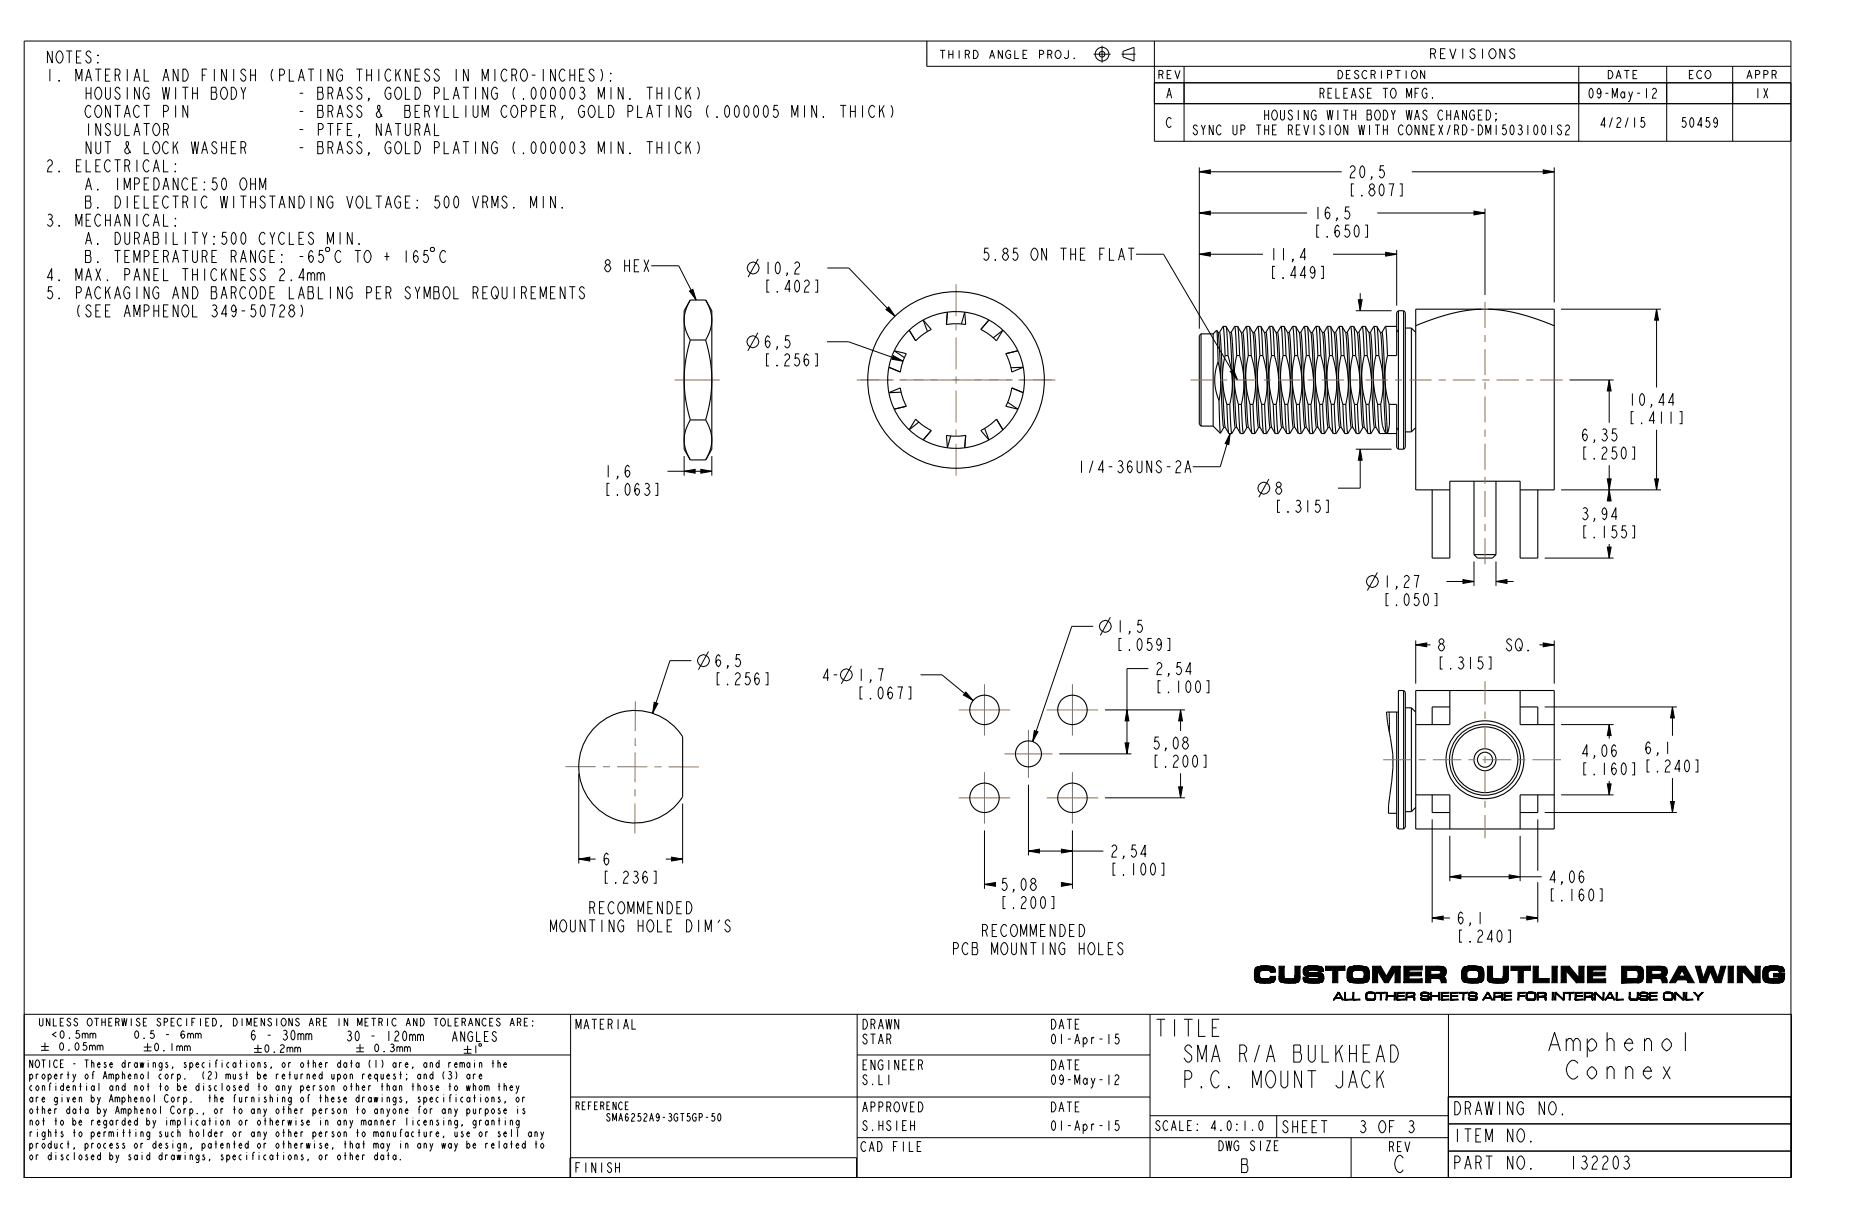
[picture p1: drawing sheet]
<svg xmlns="http://www.w3.org/2000/svg" width="432mm" height="279mm" viewBox="0 0 432 279" stroke-linecap="round" stroke-linejoin="round" font-family="sans-serif">
<g fill="none" stroke="#000" stroke-width=".23">
<path d="M141 18.5l.2 .3h-.2zM141 16.9h.2v.2zM214.1 15.3h199.7M252.7 12.5h3.9M254.6 10.6v3.9M259.1 12.5h3.2M259.5 11.9l2.5-1v3.2l-2.5-.9zM266.7 19.1h147.1M266.7 9.5v23.1h147.1M273.6 15.3v17.3M364.7 15.3v17.3M385.1 15.3v17.3"/>
<path d="M400.3 15.3v17.3M83.6 24.8l-.4-.5a.64 .64 0 0 0-.7 .7l.4 .5a.88 .88 0 0 1 .7 .7 .88 .88 0 0 1-.4 .9 .92 .92 0 0 1-.9-.7M100.4 28.5v2.8h1.1M159 21.1l.6 1.9M159 33.7l.6 1.8M159.6 20.2l-1.1 1.6M159.6 32.7l-1.1 1.7M161.1 20.2a2.48 2.48 0 0 1 0 2.8M161.1 32.7a2.48 2.48 0 0 1 0 2.8M205.8 24.3a2.48 2.48 0 0 1 0 2.8M266.7 24h147.1M277.1 39.7l2.5-.4v.8z"/>
<path d="M277.1 38.7v37.3M277.1 39.7h32.9M326.2 39.7h32.9M356.5 39.3l2.6 .4-2.6 .4zM359.1 38.7v31.2M19.8 57.9h.9l.2 .2-.2 .9 .3 .5v.7l-.3 .5h-.9zM19.8 59h.9M26.5 57.9h1.4M27.2 57.9v2.8M28.8 59.3h.7M30 57.9h-1.2v2.8h1.2M33.3 59.3h.7l.4-.5v-.5l-.4-.4h-.7v2.8"/>
<path d="M35.5 59.3h.7M36.7 57.9h-1.2v2.8h1.2M37.8 59.3h.7l.4-.5v-.5l-.4-.4h-.7v2.8M38.5 59.3l.4 1.4M40.2 59.7h.8M42.1 57.9h1.4M42.8 57.9v2.8M44.5 57.9v2.3l.4 .5h.3l.4-.5v-2.3M46.7 59.3h.7l.4-.5v-.5l-.4-.4h-.7v2.8M47.4 59.3l.4 1.4M49 59.3h.7M50.1 57.9h-1.1v2.8h1.1"/>
<path d="M53.4 59.3h.7l.4-.5v-.5l-.4-.4h-.7v2.8M54.1 59.3l.4 1.4M55.8 59.7h.8M59 57.9v2.8l-1.1-2.8v2.8M61.3 58.3l-.5-.4a1.55 1.55 0 0 0-1 1.3 1.55 1.55 0 0 0 .8 1.5h.2l.5-.5v-.9h-.6M62.4 59.3h.7M63.5 57.9h-1.1v2.8h1.1M65 58.8h.2v.2zM69.2 59.3h.9M72.3 58.3l-.4-.4a1.89 1.89 0 0 0 0 2.8 .92 .92 0 0 0 0-1.7l-.4 .3-.2 .4M74.7 57.9h-.9l-.1 1.1 .3-.2a.94 .94 0 0 1 .8 .9 .94 .94 0 0 1-.8 1l-.5-.5M75.2 57.4l.3-.2h.4l.3 .2v.5l-.3 .2h-.4l-.3-.2z"/>
<path d="M78.8 58.3l-.5-.4a1.55 1.55 0 0 0-1 1.3 1.55 1.55 0 0 0 .8 1.5h.2l.5-.5M82 57.9h1.4M82.7 57.9v2.8M82.9 56.2l.1 .3h-.1zM84.5 58.1l.3-.2a1.55 1.55 0 0 1 1 1.3 1.55 1.55 0 0 1-.8 1.5 1.53 1.53 0 0 1-.5-2.6zM88.8 59.3h1.1M89.4 58.3v1.9M93.8 57.9v2.8M96.5 58.3l-.4-.4a1.89 1.89 0 0 0 0 2.8 .92 .92 0 0 0 0-1.7l-.4 .3-.2 .4M98.9 57.9h-.9l-.1 1.1 .3-.2a.94 .94 0 0 1 .8 .9 .94 .94 0 0 1-.8 1l-.4-.5M99.4 57.4l.3-.2h.4l.3 .2v.5l-.3 .2h-.4l-.3-.2zM103 58.3l-.4-.4a1.55 1.55 0 0 0-1.1 1.3 1.55 1.55 0 0 0 .8 1.5h.3l.4-.5"/>
<path d="M129.8 47.9l.2 .2h-.2zM175.2 59.8l-2.4 4.2M262.5 58.8h6.3l17.1 29M277.1 58.8l2.5-.5v.9zM277.1 49.2l2.5-.4v.9zM277.1 58.8h14.7M277.1 49.2h24.9M308 58.8h14.7M318.2 49.2h24.9M320.1 58.3l2.6 .5-2.6 .4zM322.7 57.7v12.9M340.5 48.8l2.6 .4-2.6 .5z"/>
<path d="M343.1 48.2v20M22.6 60.4l.1 .3h-.1zM30.9 60.7v-2.8l.7 2.3 .7-2.3v2.8M39.9 60.7l.7-2.8 .7 2.8M55.5 60.7l.7-2.8 .7 2.8M65 60.4l.2 .3h-.2zM69.5 70.5a2.48 2.48 0 0 1 0 2.7M74.1 63.5l.3-.5h.3l.2 .5v1.4M135 66.7l-.4-.4a.64 .64 0 0 0-.7 .7l.4 .4a.88 .88 0 0 1 .7 .7 .88 .88 0 0 1-.4 1 .92 .92 0 0 1-.8-.7M150.5 61.4h6.3l4 7.9M159.3 67.3l.8-.4 .7 2.4zM175.1 76.9l-2.3 4.2"/>
<path d="M191.1 79h4.9l12.6 4.5M191.1 61.9h5l10.7 11.2M204.7 71.6l.6-.7 1.5 2.2zM313.2 71.8h8.3M313.8 69.3h.9l-.4 2.5zM314.3 67.7v4.1M360.6 71.5h23.1M382.7 71.5l.5 2.5h-.9zM382.7 71.5v18M206.4 82.2l2.2 1.3-2.5-.5zM284.2 85.8l.8-.4 .9 2.4zM362.6 87.8h10.2"/>
<path d="M371.8 87.8l.4 2.6h-.9zM371.8 87.8v9.9M382.7 99.3v13.9M154.2 108.9h10.3M158.1 108.9l2.5-.4v.9zM158.1 105.4v4.5M161.9 108.5l2.6 .4-2.6 .5zM164.5 105.4v4.5M284.2 100.2l-.3 2.6-.9-.3zM284.2 100.2l-2.3 7.7h-6.3M293.1 110.7l-2.3 4.2M313.2 103.8h8.3"/>
<path d="M314.3 103.8l.4 2.6h-.9zM314.3 103.8v9h-5.2M360.7 113.2h23M371.3 110.7h.9l-.4 2.5zM371.8 113.2l.4 2.6h-.9zM371.8 107.5v8.4M382.3 110.7h.9l-.5 2.5zM318.2 132.3l-2.3 4.2M334.2 134.4h6.3M338 133.9l2.5 .5-2.5 .4zM340.5 129.8v5.6M345.6 134.4l2.6-.5v.9z"/>
<path d="M345.6 134.4h4.1M345.6 129.8v5.6M356.9 129h15.9M371.3 126.4h.9l-.4 2.6zM371.8 125.7v3.3M159.7 152.7h-4.9l-4 12.1M163.7 150.6l-2.3 4.2M196.7 153.9l-2.3 4.1M212.7 156h4.9l7.2 5.9M223.1 159.9l1.7 2-2.2-1.3zM252.6 144.7h-5l-9 26.7M256.5 142.7l-2.3 4.1"/>
<path d="M265.3 154.5h-4.9v19.7M327.1 149l2.5-.4v.9zM327.1 148v10M327.1 149h3.4M355.7 149h3.4M356.5 148.6l2.6 .4-2.6 .5zM359.1 148v10M133.7 178.8v20.7M151.1 162.3l.9 .3-1.2 2.2zM239 168.8l.8 .3-1.2 2.3zM244.7 174.2h16.7M255.3 164.1h18.5"/>
<path d="M259.9 171.7h.9l-.4 2.5zM260.4 164.1l.4 2.5h-.9zM272.7 164.1l.5 2.5h-.9zM272.7 164.1v4.8M272.7 178.7v5.7M356.9 163.4h30.5M360.7 167.5h12.1M371.8 167.5l.4 2.5h-.9zM371.8 167.5v3.2M386.4 163.4l.4 2.5h-.8zM386.4 163.4v6.6M386.4 179.8v8"/>
<path d="M133.7 198.5l2.6-.4v.9zM133.7 198.5h3.9M153.8 198.5h3.9M155.2 198.1l2.5 .4-2.5 .5zM157.7 185.7v13.8M227.4 191.9v13.5M237.6 196.7l2.5-.5v.9zM237.6 196.7h17.3M237.6 181.3v16.4M245.2 196.2l2.6 .5-2.6 .4zM247.8 191.9v13.5M255.3 184.4h18.5"/>
<path d="M272.3 181.8h.9l-.5 2.6zM330.9 189.4v23.8M335 193.2v10.4M351.2 193.2v10.4M355.3 189.4v11.8M356.9 187.8h30.5M360.7 183.7h12.1M371.3 181.2h.9l-.4 2.5zM371.8 180.5v3.2M386 185.2h.8l-.4 2.6zM227.4 204.4l2.6-.5v.9zM227.4 204.4h2.1"/>
<path d="M245.2 203.9l2.6 .5-2.6 .4zM245.7 204.4h2.1M330.9 212.1l2.5-.4v.9zM330.9 212.1h4.1M335 202.6l2.5-.4v.9zM335 202.6h21.2M348.7 202.2l2.5 .4-2.5 .5zM351.2 212.1h4.1M352.7 211.7l2.6 .4-2.6 .5zM355.3 203.9v9.3M5.6 234.4h408.3v37.7h-408.5M9.1 235.3v1.5l.3 .3 .5-.3v-1.5"/>
<path d="M123 237l.1 .1zM123 235.9l.1 .2zM131.8 234.4v37.7M198 234.4v37.7M265.7 234.4v37.7M334.6 234.4v37.7M5.6 243.8h126.2M9.5 241.8h1.8M9.5 242.7h1.8M10.4 241v1.7M14 241.1l.2-.1 .3 .1a1.09 1.09 0 0 1-.3 1.6l-.2-.1a1.19 1.19 0 0 1 0-1.5zM15.9 242.6l.1 .1z"/>
<path d="M17.6 241.1l.2-.1 .2 .1a1.09 1.09 0 0 1-.2 1.6l-.2-.1a1.19 1.19 0 0 1 0-1.5zM20 241h-.7l-.1 .7a.55 .55 0 0 1 .8 .1 .55 .55 0 0 1-.1 .8 .55 .55 0 0 1-.8-.2M20.7 241.8l.2-.3h.2l.2 .3v.9M20.7 241.5v1.2M21.3 241.8l.3-.3h.2l.2 .3v.9M22.5 241.8l.2-.3h.2l.2 .3v.9M22.5 241.5v1.2M23.1 241.8l.2-.3h.3l.2 .3v.9M33.2 242h1.8M33.2 242.9h1.8M34.1 241.1v1.8M36 241.2l.2-.1 .2 .1a1.09 1.09 0 0 1-.2 1.7l-.2-.2a1.19 1.19 0 0 1 0-1.5z"/>
<path d="M37.8 242.7l.2 .2zM39.7 241.1v1.8M40.8 242l.3-.3h.2l.2 .3v.9M40.8 241.7v1.2M41.5 242l.2-.3h.3l.2 .3v.9M42.6 242l.2-.3h.3l.2 .3v.9M42.6 241.7v1.2M43.3 242l.2-.3h.2l.3 .3v.9M58.7 242.3h1.8M58.7 243.2h1.8M59.6 241.4v1.8M61.4 241.6l.3-.2 .2 .2a1.09 1.09 0 0 1-.2 1.6l-.3-.1a1.19 1.19 0 0 1 0-1.5z"/>
<path d="M63.3 243.1l.1 .1zM64.8 241.7l.3-.3 .6 .3a.69 .69 0 0 1-.6 .8l-.3 .7h.9M66.3 242.3l.2-.3h.3l.2 .3v.9M66.3 242v1.2M67 242.3l.2-.3h.2l.3 .3v.9M68.1 242.3l.2-.3h.2l.3 .3v.9M68.1 242v1.2M68.8 242.3l.2-.3h.2l.2 .3v.9M82.3 242.2h1.8M82.3 243.1h1.8M83.2 241.3v1.8M86.8 241.4l.2-.1 .2 .1a1.09 1.09 0 0 1-.2 1.7l-.2-.2a1.19 1.19 0 0 1 0-1.5z"/>
<path d="M88.7 242.9l.1 .2zM90.3 241.4l.4-.1 .3 .3-.3 .4a.51 .51 0 0 1 .3 .8 .51 .51 0 0 1-.9 0M90.5 242h.2M91.7 242.2l.2-.3h.2l.3 .3v.9M91.7 241.9v1.2M92.4 242.2l.2-.3h.2l.2 .3v.9M93.5 242.2l.2-.3h.2l.2 .3v.9M93.5 241.9v1.2M94.1 242.2l.3-.3h.2l.2 .3v.9M105.7 259.3l-.3-.4a.66 .66 0 0 0-.4 .6 .66 .66 0 0 0 .4 .6l.3-.5M105.7 258.9l-.1 1.6-.1 .2-.4-.2M107.1 242.5h1.8"/>
<path d="M107.1 243.4h1.8M108 241.6v1.8M109.8 248.4l-.3-.2-.1 .3M109.9 241.6v1.8M110.7 248.7h.6l-.3-.5a.66 .66 0 0 0-.3 .6 .66 .66 0 0 0 .3 .6l.3-.3M110.8 241.2l.4 .1-.1 .5-.5-.2zM110.9 251l.1-.1a.66 .66 0 0 1 .4 .6 .66 .66 0 0 1-.4 .6 .64 .64 0 0 1-.1-1.1zM111.9 251.2l.4-.3 .2 .3v.9M111.9 250.9v1.2M112.5 251.2l.3-.3 .2 .3v.9M115 245.8l.4-.3 .2 .3v.9M115.5 253.7l-.1-.2-.3 .2 .5 .6-.2 .4-.4-.3"/>
<path d="M115.5 256.4l-.1-.2-.3 .2 .5 .6-.2 .4-.4-.3M116.4 246h.6l-.3-.5a.66 .66 0 0 0-.3 .6 .66 .66 0 0 0 .3 .6l.3-.3M116.4 256.7h.6l-.3-.5a.66 .66 0 0 0-.3 .6 .66 .66 0 0 0 .3 .6l.3-.3M116.7 254.7l-.1-.1 .1 .1-.1 .3M131.8 253.5h133.9M198 243.8h67.7M265.7 257.8h68.9M295 257.8v5.1M334.6 253.5h79.3M413.8 253.4h-79.2v18.7M413.8 259.7h-79.2M5.6 272.1v-262.6h408.2v262.6"/>
<path d="M91.5 267.3l-.4-.4a.66 .66 0 0 0-.3 .6 .66 .66 0 0 0 .3 .6l.4-.5M91.5 266.9v1.2M92.5 267.9l.1 .2zM106.8 260.1l-.1-.2 .1 .2-.2 .3M107.8 264.7l.4-.5a.66 .66 0 0 1 .4 .6 .66 .66 0 0 1-.4 .6l-.4-.4M109.3 264.7h.6l-.3-.5a.66 .66 0 0 0-.3 .6 .66 .66 0 0 0 .3 .6l.3-.3M110.9 261.7l.1-.2a.66 .66 0 0 1 .4 .6 .66 .66 0 0 1-.4 .6 .64 .64 0 0 1-.1-1zM112.2 261.5v1.2M112.6 261.7l-.2-.2-.2 .3M131.7 272.1v-4.5h66.2v4.5M198 262.9h136.6M312.1 262.9v9.2"/>
<path d="M413.8 266h-79.2"/>
<circle cx="254.6" cy="12.5" r="1.59"/>
<circle cx="254.6" cy="12.5" r=".65"/>
<circle cx="173.9" cy="79" r="1.37"/>
<circle cx="174" cy="61.9" r="1.37"/>
<circle cx="292" cy="112.8" r="1.37"/>
<circle cx="317" cy="134.4" r="1.37"/>
<circle cx="162.5" cy="152.7" r="1.37"/>
<circle cx="195.5" cy="156" r="1.37"/>
<circle cx="255.3" cy="144.7" r="1.37"/>
</g>
<g fill="#000">
<path d="M277.1 39.7l2.5-.4v.8zM356.5 39.3l2.6 .4-2.6 .4zM277.1 58.8l2.5-.5v.9zM277.1 49.2l2.5-.4v.9zM320.1 58.3l2.6 .5-2.6 .4zM340.5 48.8l2.6 .4-2.6 .5zM159.3 67.3l.8-.4 .7 2.4zM204.7 71.6l.6-.7 1.5 2.2zM313.8 69.3h.9l-.4 2.5zM382.7 71.5l.5 2.5h-.9zM206.4 82.2l2.2 1.3-2.5-.5zM284.2 85.8l.8-.4 .9 2.4z"/>
<path d="M371.8 87.8l.4 2.6h-.9zM158.1 108.9l2.5-.4v.9zM161.9 108.5l2.6 .4-2.6 .5zM284.2 100.2l-.3 2.6-.9-.3zM314.3 103.8l.4 2.6h-.9zM371.3 110.7h.9l-.4 2.5zM371.8 113.2l.4 2.6h-.9zM382.3 110.7h.9l-.5 2.5zM338 133.9l2.5 .5-2.5 .4zM345.6 134.4l2.6-.5v.9zM371.3 126.4h.9l-.4 2.6zM327.1 149l2.5-.4v.9z"/>
<path d="M356.5 148.6l2.6 .4-2.6 .5zM151.1 162.3l.9 .3-1.2 2.2zM223.1 159.9l1.7 2-2.2-1.3zM239 168.8l.8 .3-1.2 2.3zM260.4 164.1l.4 2.5h-.9zM259.9 171.7h.9l-.4 2.5zM272.7 164.1l.5 2.5h-.9zM371.8 167.5l.4 2.5h-.9zM386.4 163.4l.4 2.5h-.8zM133.7 198.5l2.6-.4v.9zM155.2 198.1l2.5 .4-2.5 .5zM237.6 196.7l2.5-.5v.9z"/>
<path d="M245.2 196.2l2.6 .5-2.6 .4zM272.3 181.8h.9l-.5 2.6zM371.3 181.2h.9l-.4 2.5zM386 185.2h.8l-.4 2.6zM227.4 204.4l2.6-.5v.9zM245.2 203.9l2.6 .5-2.6 .4zM330.9 212.1l2.5-.4v.9zM335 202.6l2.5-.4v.9zM348.7 202.2l2.5 .4-2.5 .5zM352.7 211.7l2.6 .4-2.6 .5z"/>
</g>
<g fill="none" stroke="#aa7638" stroke-width=".23">
<path d="M155.9 87.8h10.4M130.6 177.2h.1M130.6 177.2h7M139.3 177.2h1.6M140.9 177.2h.1M142.6 177.2h7M146.7 173.9v6.9M146.7 172.2h.1M146.8 170.6l-.1 1.6M146.8 162.1v6.9M146.8 162.1h.1M151.2 177.2h1.6"/>
<path d="M154.5 177.2h7M146.7 185.7v6.9M146.7 182.4v1.6"/>
</g>
<g fill="none" stroke="#000" stroke-width=".25">
<path d="M214.1 9.4v5.9M159.5 69.3a8.2 8.2 0 0 0 0 9.3M159.5 78.6a30.6 30.6 0 0 0 0 18.4M159.5 69.3l-1.4 2.5v32l1.4 2.5M159.5 78.6h3.5M159.5 69.3h3.5M163 69.3a8.2 8.2 0 0 1 0 9.3M163 78.6a30.6 30.6 0 0 1 0 18.4M163 69.3l1.5 2.5v32l-1.5 2.5M211.6 78.8h-.1M215.2 76.1l-2.2 1.4-1.4 1.3M218.7 75l2.5-.2 1.9 .2"/>
<path d="M218.7 75h-.1M226.6 76.1h.1M226.6 76.1l2.2 1.4 1.4 1.3M277.5 77.2l-.4 .4v20.5l.4 .4M277.5 77.2v21.3M277.5 77.2h2.8M280.3 77.2v21.3M281.1 76.3l-.8 .9M281.1 76.3h.1M281.1 76.3l.3 7.3M281.1 76.3l.3 .6a36.9 36.9 0 0 1 .5 7.1l.6 13.5 .2 1.2 .4 .1M281.4 76.8h.4"/>
<path d="M281.8 76.8l.3 3.1 .5 11.7a36.9 36.9 0 0 0 .5 7.2M282.5 75.5l-.8 1.3M282.5 75.5h.1M282.6 75.4l.4 6.8M282.6 75.4h.6M283.2 75.4h.1M283.3 75.5l.4 6.7M283.3 75.5l.8 1.4M284.1 76.8l.4 .1 .2 1.5 .9 19.7 .1 .6 .9 1.5M284.1 76.9h.1M284.1 76.9l.3 3.6 .8 17 .2 1.2 .4 .1M285.2 75.4l.8 .1"/>
<path d="M285.2 75.4l-.8 1.4M285.2 75.4l.5 6.8M286 75.5l.4 6.7M286 75.5l.8 1.4M286.8 76.8h.3M286.8 76.9h.1M286.8 76.9a213.9 213.9 0 0 1 .9 17.3l.3 4.3 .1 .3h.3M287.1 76.8l.3 3.1 .5 11.7a36.9 36.9 0 0 0 .5 7.2M287.9 75.5l-.8 1.3M287.9 75.4h.1M287.9 75.4l.5 6.8M287.9 75.4h.7"/>
<path d="M288.6 75.4v.1M288.6 75.5l.5 6.7M288.6 75.5l.8 1.4M289.4 76.8h.4M289.4 76.9h.1M289.5 76.9a205.4 205.4 0 0 1 .8 17.3l.4 4.3v.3h.4M289.8 76.8l.3 3.1 .5 11.7a36.9 36.9 0 0 0 .5 7.2M290.6 75.5l-.8 1.3M290.6 75.4l.7 .1M290.6 75.4l.5 6.8M290.6 75.4v.1M291.3 75.5l.5 6.7"/>
<path d="M291.3 75.5l.8 1.4a36.9 36.9 0 0 1 .5 7.1l.6 13.5 .2 1.3h.4M292.1 76.8h.4M292.5 76.8l.3 3.1 .5 11.7a36.9 36.9 0 0 0 .5 7.2M293.3 75.4l-.8 1.4M293.3 75.4l.5 6.8M293.3 75.4h.7M294 75.4h.1M294 75.5l.4 6.7M294 75.5l.8 1.4a36.9 36.9 0 0 1 .5 7.1l.6 13.5 .2 1.2 .4 .1M294.8 76.8h.4M295.2 76.8l.3 3.1 .5 11.7a36.9 36.9 0 0 0 .5 7.2M295.9 75.5l-.8 1.3"/>
<path d="M296 75.4h.1M296 75.4l.4 6.8M296 75.4h.6M296.6 75.4h.1M296.7 75.5l.4 6.7M296.7 75.5l.8 1.4M297.5 76.8l.4 .1 .1 1.2 .7 13.5a36.9 36.9 0 0 0 .5 7.2l.8 1.4M297.5 76.9h.1M297.5 76.9v.1a175.6 175.6 0 0 1 .9 16.3l.3 5 .1 .5h.4M298.6 75.4l-.8 1.4M298.6 75.4l.5 6.8M298.6 75.4l.8 .1"/>
<path d="M299.4 75.5l.4 6.7M299.4 75.5l.8 1.4a36.9 36.9 0 0 1 .5 7.1l.6 13.5 .1 1.2 .4 .1M300.2 76.8h.3M300.5 76.8l.3 1.8 .3 6.6a123.5 123.5 0 0 0 .7 13.5v.1M301.3 75.5l-.8 1.3M301.3 75.4l.5 6.8M301.3 75.4v.1M301.3 75.4h.7M302 75.4h.1M302 75.5l.5 6.7M302 75.5l.8 1.4M302.8 76.8h.4"/>
<path d="M302.8 76.9h.1M302.9 76.9a205.4 205.4 0 0 1 .8 17.3l.4 4.3v.3h.4M303.2 76.8l.3 3.1 .5 11.7a36.9 36.9 0 0 0 .5 7.2M304 75.5l-.8 1.3M304 75.4h.1M304 75.4l.7 .1M304 75.4l.5 6.8M304.7 75.5l.5 6.7M304.7 75.5l.8 1.4a69.5 69.5 0 0 1 .6 10l.5 10.7 .2 1.2h.4M305.5 76.8h.4M305.9 76.8l.3 3.1 .5 11.7a36.9 36.9 0 0 0 .5 7.2M306.7 75.4l-.8 1.4"/>
<path d="M306.7 75.4l.5 6.8M306.7 75.4h.7M307.4 75.4h.1M307.4 75.5l.4 6.7M307.4 75.5l.8 1.4a36.9 36.9 0 0 1 .5 7.1l.6 13.5 .2 1.2 .4 .1M308.2 76.8h.4M308.6 76.8l.3 3.1 .5 11.7a36.9 36.9 0 0 0 .5 7.2M309.3 75.5l-.8 1.3M309.4 75.4h.1M309.4 75.4l.4 6.8M309.4 75.4h.6M310 75.4h.1"/>
<path d="M310.1 75.5l.4 6.7M310.1 75.5l.8 1.4M310.9 76.8l.4 .1 .1 1.2 .7 13.5a36.9 36.9 0 0 0 .5 7.2l.8 1.4M310.9 76.9h.1M310.9 76.9v.1a175.6 175.6 0 0 1 .9 16.3l.3 5 .1 .5h.4M312 75.4l.8 .1M312 75.4l-.8 1.4M312 75.4l.5 6.8M312.8 75.5l.4 6.7M312.8 75.5l.8 1.4a36.9 36.9 0 0 1 .5 7.1l.6 13.5 .1 1.2 .4 .1M313.6 76.8h.3M313.9 76.8l.3 1.8 .3 6.6a123.5 123.5 0 0 0 .7 13.5v.1"/>
<path d="M314.7 75.5l-.8 1.3M314.7 75.4h.1M314.7 75.4l.5 6.8M314.7 75.4h.7M315.4 75.4h.1M315.4 75.5l.5 6.7M315.4 75.5l.8 1.4M316.2 76.8h.4M316.2 76.9h.1M316.3 76.9a205.4 205.4 0 0 1 .8 17.3l.4 4.3v.3h.4M316.6 76.8l.3 3.1 .5 11.7a36.9 36.9 0 0 0 .5 7.2M317.4 75.5l-.8 1.3"/>
<path d="M317.4 75.4h.1M317.4 75.4l.7 .1M317.4 75.4l.5 6.8M318.1 75.5l.5 6.7M318.1 75.5l.8 1.4 .2 1 1.1 22.2M318.9 76.8h.4M319.3 76.8l.3 3.2 1 20.1M320.1 75.4l-.8 1.4M320.1 75.4l.5 6.8M320.1 75.4h2.6M323.1 76.2l-.4 .6M323.1 71.8l-.4 .4v10h-2.1"/>
<path d="M323.1 71.8h1.2M323.1 71.8v32M324.3 71.8l.4 .4v31.2l-.4 .4M324.3 71.8v32M324.7 75.8h1.4M326.1 75.8l1 1M326.1 75.8v24M342.3 71.5a42.6 42.6 0 0 0-15.2 3.8M343.8 71.5a42.7 42.7 0 0 1 15.3 3.8M359.1 71.5h-32v41.7h7.9M359.1 71.5h.1M359.1 71.5v41.7h-7.9"/>
<path d="M159.5 97a8.2 8.2 0 0 0 0 9.3M159.5 97h3.5M163 97a8.2 8.2 0 0 1 0 9.3M208 89.6a13 13 0 0 0 1.4 4.3M209.4 81.7a13 13 0 0 0-1.4 4.3M211.5 96.9l2 1.6 1.7 1M215.2 99.5h.1M227.5 99l1 2.7M230.2 96.9l1.5 2.4-1.4 1.2-1.8 1.2M230.2 96.9l-1.4 1.2-2.2 1.4 1.9 2.2M230.2 96.9h.1M232.4 81.7h.1"/>
<path d="M232.4 81.7l.9 2.4 .4 1.9M233.7 89.7l-.4 1.8-.9 2.4M233.7 89.6v.1M277.5 98.5h2.8M280.3 98.5l1.6 1.6M281.4 83.6a11.9 11.9 0 0 0 .2 9M281.4 83.6a20.1 20.1 0 0 1 .2 9M281.6 92.6l.3 7.5M282.7 98.8l-.8 1.3M283 82.2a20.7 20.7 0 0 0 .4 11.3M283 82.2h.7M283.1 98.8l.8 1.4"/>
<path d="M283.4 93.5l.5 6.7M283.4 93.5h.7M283.7 82.2a20.7 20.7 0 0 1 .4 11.3M284.1 93.5l.5 6.7M285.4 98.8l-.8 1.4M285.7 82.2a20.7 20.7 0 0 0 .4 11.3M285.7 82.2h.7M286.1 93.5l.5 6.7M286.1 93.5h.7M286.4 82.2a20.7 20.7 0 0 1 .4 11.3M286.8 93.5l.5 6.7M288.1 98.8l-.8 1.4"/>
<path d="M288.4 82.2a20.7 20.7 0 0 0 .4 11.3M288.4 82.2h.7M288.4 98.8l.8 1.4M288.8 93.5l.4 6.7M288.8 93.5h.7M289.1 82.2a20.7 20.7 0 0 1 .4 11.3M289.5 93.5l.4 6.7M290.8 98.8l-.9 1.4M291.1 82.2a20.7 20.7 0 0 0 .4 11.3M291.1 82.2h.7M291.1 98.8l.8 1.4M291.5 93.5l.4 6.7"/>
<path d="M291.5 93.5h.7M291.8 82.2a20.7 20.7 0 0 1 .4 11.3M292.2 93.5l.4 6.7M293.4 98.8l-.8 1.4M293.8 82.2a20.7 20.7 0 0 0 .4 11.3M293.8 82.2h.6M293.8 98.8l.8 1.4M294.2 93.5l.4 6.7M294.2 93.5h.6M294.4 82.2a20.7 20.7 0 0 1 .4 11.3M294.8 93.5l.5 6.7M296.1 98.8l-.8 1.4"/>
<path d="M296.4 82.2a20.7 20.7 0 0 0 .4 11.3M296.4 82.2h.7M296.5 98.8l.8 1.4M296.8 93.5l.5 6.7M296.8 93.5h.7M297.1 82.2a20.7 20.7 0 0 1 .4 11.3M297.5 93.5l.5 6.7M298.8 98.8l-.8 1.4M299.1 82.2a20.7 20.7 0 0 0 .4 11.3M299.1 82.2h.7M299.5 93.5l.5 6.7M299.5 93.5h.7"/>
<path d="M299.8 82.2a20.7 20.7 0 0 1 .4 11.3M300.2 93.5l.5 6.7M301.5 98.8l-.8 1.4M301.8 82.2a20.7 20.7 0 0 0 .4 11.3M301.8 82.2h.7M301.8 98.8l.8 1.4M302.2 93.5l.4 6.7M302.2 93.5h.7M302.5 82.2a20.7 20.7 0 0 1 .4 11.3M302.9 93.5l.4 6.7M304.2 98.8l-.9 1.4M304.5 82.2a20.7 20.7 0 0 0 .4 11.3"/>
<path d="M304.5 82.2h.7M304.5 98.8l.8 1.4M304.9 93.5l.4 6.7M304.9 93.5h.7M305.2 82.2a20.7 20.7 0 0 1 .4 11.3M305.6 93.5l.4 6.7M306.8 98.8l-.8 1.4M307.2 82.2a20.7 20.7 0 0 0 .4 11.3M307.2 82.2h.6M307.2 98.8l.8 1.4M307.6 93.5l.4 6.7M307.6 93.5h.6"/>
<path d="M307.8 82.2a20.7 20.7 0 0 1 .4 11.3M308.2 93.5l.5 6.7M309.5 98.8l-.8 1.4M309.8 82.2a20.7 20.7 0 0 0 .4 11.3M309.8 82.2h.7M309.9 98.8l.8 1.4M310.2 93.5l.5 6.7M310.2 93.5h.7M310.5 82.2a20.7 20.7 0 0 1 .4 11.3M310.9 93.5l.5 6.7M312.2 98.8l-.8 1.4M312.5 82.2a20.7 20.7 0 0 0 .4 11.3"/>
<path d="M312.5 82.2h.7M312.9 93.5l.5 6.7M312.9 93.5h.7M313.2 82.2a20.7 20.7 0 0 1 .4 11.3M313.6 93.5l.5 6.7M314.9 98.8l-.8 1.4M315.2 82.2a20.7 20.7 0 0 0 .4 11.3M315.2 82.2h.7M315.2 98.8l.8 1.4M315.6 93.5l.4 6.7M315.6 93.5h.7M315.9 82.2a20.7 20.7 0 0 1 .4 11.3"/>
<path d="M316.3 93.5l.4 6.7M317.6 98.8l-.9 1.4M317.9 82.2a20.7 20.7 0 0 0 .4 11.3M317.9 82.2h.7M317.9 98.8l.8 1.4M318.3 93.5l.4 6.7M318.3 93.5h.7M318.6 82.2a21.1 21.1 0 0 1 .4 11.3M319 93.5l.4 4.6 .3 1.2 .5 .8M320.6 82.2a21.1 21.1 0 0 0 .3 11.3M320.9 93.5l.1 4.6-.4 2M320.9 93.5h1.8v9.9l.4 .4"/>
<path d="M322.7 98.9l.4 .5M324.7 99.8h1.4M327.1 98.8l-1 1M159.5 106.3h3.5M218.6 100.6l2 .2 2.5-.2M223.1 100.6h.1M228.5 101.7a15.8 15.8 0 0 1-5.6 1.8M283.9 100.2h.7M286.6 100.2h.7M289.2 100.2h.7M291.9 100.2h.7M294.6 100.2h.7"/>
<path d="M297.3 100.2h.7M300 100.2h.7M302.6 100.2h.7M305.3 100.2h.7M308 100.2h.7M310.7 100.2h.7M313.4 100.2h.7M316 100.2h.7M318.7 100.2h4M320.2 100.1h.4M323.1 103.8h1.2M330.9 113.2v15.8h4.1v-17.8h16.2v17.8h4.1v-15.8"/>
<path d="M340.5 111.2v17M345.6 111.2v17M340.5 128.2h5.1M340.5 128.2l.8 .8h3.5l.8-.8M324.3 159.6h-1.2v32M324.3 159.6v32M324.3 159.6l.4 .4v31.2l-.4 .4M327.1 159.6h32v32h-32zM335 159.6v7.9h-7.9M351.2 159.6v7.9h7.9M137.6 167.9a13 13 0 0 1 20.1 2.4v13.8a13 13 0 0 1-19.1 3.2 13 13 0 0 1-1-19.4zM320.9 164.6l.1 4.5"/>
<path d="M322.7 164.6v26.6l.4 .4M323.1 164.6h-2.8l.3 2.3 .7 3.8a34.2 34.2 0 0 1-.2 13.1l-.3 2.4v1.8h1.9M324.7 163.6h1.4M326.1 163.6v24M326.1 163.6l1 1M335 163.4h-4.1v4.1M351.2 163.4h4.1v4.1M323.1 191.6h1.2M324.7 187.6h1.4M327.1 183.7h7.9v7.9M327.1 186.6l-1 1M330.9 183.7v4.1h4.1"/>
<path d="M355.3 183.7v4.1h-4.1M359.1 183.7h-7.9v7.9"/>
<circle cx="343.1" cy="175.6" r="9"/>
<circle cx="343.1" cy="175.6" r="7.6"/>
<circle cx="343.1" cy="175.6" r="8.2"/>
<circle cx="343.1" cy="175.6" r="2.54"/>
<circle cx="343.1" cy="175.6" r="1.74"/>
</g>
<!-- layer: 02___PRT_ALL_AXES -->
<path d="M227.4 158.1v11.9M247.8 158.1v11.9M221.5 164.1h11.9M227.4 178.4v11.9M232.1 174.2h11M237.6 168.7v11.1M241.8 164.1h11.9M247.8 178.4v11.9M221.5 184.4h11.9M241.8 184.4h11.9" fill="none" stroke="#aa7638" stroke-width=".23"/>
<g fill="none" stroke="#000" stroke-width=".25">
<circle cx="227.4" cy="164.1" r="3.4"/>
<circle cx="237.6" cy="174.2" r="3"/>
<circle cx="247.8" cy="164.1" r="3.4"/>
<circle cx="227.4" cy="184.4" r="3.4"/>
<circle cx="247.8" cy="184.4" r="3.4"/>
</g>
<!-- layer: AXIS -->
<g fill="none" stroke="#aa7638" stroke-width=".23">
<path d="M343.1 69.8v6M343.1 77.4v1.7M197.9 87.8h5.3M204.8 87.8h1.7M208.1 87.8h5.2M215 87.8h1.6M218.3 87.8h5.2M225.1 87.8h1.7M228.4 87.8h5.3M235.3 87.8h1.6M238.6 87.8h5.2M275.1 87.8h5.1"/>
<path d="M281.9 87.8h1.6M285.2 87.8h5.1M292 87.8h1.6M295.3 87.8h5.1M302.1 87.8h1.6M305.4 87.8h5.1M312.2 87.8h1.6M315.5 87.8h5.1M322.3 87.8h1.6M325.6 87.8h5.1M332.4 87.8h1.6M335.7 87.8h5.1"/>
<path d="M342.5 87.8h1.6M343.1 80.7v6M343.1 88.3v1.7M343.1 91.6v6M343.1 99.3v1.6M345.8 87.8h5.1M352.6 87.8h1.6M355.9 87.8h5.1M343.1 102.5v6.1M343.1 110.2v1.6M343.1 113.5v6M343.1 121.1v1.7"/>
<path d="M343.1 124.4v6M343.1 157.4v5.4M319.5 175.6h6.6M327.8 175.6h1.6M331 175.6h6.6M339.3 175.6h1.6M342.5 175.6h6.6M343.1 164.4v1.7M343.1 167.7v5.4M343.1 174.8v1.6M343.1 178v5.4M350.8 175.6h1.6"/>
<path d="M354.1 175.6h6.5M343.1 185.1v1.6M343.1 188.3v5.4"/>
</g>
<!-- layer: FEATURE -->
<g fill="none" stroke="#000" stroke-width=".25">
<path d="M210 76.3a15.8 15.8 0 0 0-3.4 4.8M210 76.3l1.6 2.5M213.3 74l-1.9 1.1-1.4 1.2M213.3 74l1 2.6M213.3 74l1.9 2.1M218.9 72.1a15.8 15.8 0 0 0-5.6 1.9M218.9 72.1l1.8-.1 2.2 .1M218.9 72.1l-.2 2.9M222.9 72.1a15.8 15.8 0 0 1 5.6 1.9M222.9 72.1l-.8 2.8M222.9 72.1l.2 2.9M228.5 74l1.5 .9 1.7 1.4"/>
<path d="M228.5 74l-1.9 2.1M231.7 76.3a15.8 15.8 0 0 1 3.5 4.8M231.7 76.3l-1.5 2.5M231.7 76.3l-2.2 1.8M205.4 90.8l.5 2.1 .7 1.7M205.4 84.9a15.8 15.8 0 0 0 0 5.9M205.4 84.9l2.6 1.1M206.6 81.1l-.8 2-.4 1.8M206.6 94.6a15.8 15.8 0 0 0 3.4 4.7M206.6 81.1l2.4 1.5M206.6 81.1l2.8 .6M208 89.6l-2.6 1.2"/>
<path d="M208.2 90.6l-2.8 .2M209.4 93.9l-2.8 .7M210 99.3l1.7 1.4 1.6 1M211.5 96.9l-1.5 2.4M212.3 97.6l-2.3 1.7M215.2 99.5l-1.9 2.2M232.4 93.9l2.8 .7M232.8 93l2.4 1.6M233.7 89.7l2.7 1.1M235.2 94.6a15.8 15.8 0 0 1-3.5 4.7M235.2 81.1l.6 1.7 .6 2.1M235.2 81.1l-2.8 .6"/>
<path d="M236.4 90.8l-.4 1.7-.8 2.1M236.4 84.9a15.8 15.8 0 0 1 0 5.9M236.4 84.9l-2.7 1.1M236.4 84.9l-2.8 .1M213.3 101.7a15.8 15.8 0 0 0 5.6 1.8M218.6 100.6l.3 2.9M219.6 100.8l-.7 2.7M223.1 100.6l-.2 2.9-1.8 .1-2.2-.1"/>
<circle cx="220.9" cy="87.8" r="20.4"/>
</g>
<g fill="none" stroke="#aa7638" stroke-width=".23">
<path d="M220.9 65.7v7.4M220.9 74.7v1.6M220.9 78v7.3M198.8 87.8h7.3M207.8 87.8h1.6M211.1 87.8h7.3M220.1 87.8h1.6M220.9 87v1.6M220.9 90.3v7.3M220.9 99.3v1.6M223.3 87.8h7.4M232.3 87.8h1.7"/>
<path d="M235.6 87.8h7.4M220.9 102.6v7.3"/>
</g>
<text font-size="6.5" x="289.5" y="227.1">CUSTOMER OUTLINE DRAWING</text>
<g font-size="5.6">
<text x="357.4" y="242.9">Amphenol</text>
<text x="361.6" y="249.4">Connex</text>
</g>
<g font-size="5.2">
<text x="266.6" y="239.5">TITLE</text>
<text x="272.8" y="245.5">SMA R/A BULKHEAD</text>
<text x="272.8" y="251.4">P.C. MOUNT JACK</text>
<text x="321.8" y="271">C</text>
</g>
<text font-size="4.1" x="286.4" y="271">B</text>
<g font-size="4">
<text x="335.5" y="257.6">DRAWING NO.</text>
<text x="335.5" y="263.9">ITEM NO.</text>
<text x="335.5" y="270.2">PART NO.</text>
<text x="361.6" y="270.2">132203</text>
</g>
<g font-size="3.6">
<text x="10.4" y="14.6">NOTES:</text>
<text x="10.4" y="18.8">1. MATERIAL AND FINISH (PLATING THICKNESS IN MICRO-INCHES):</text>
<text x="19.1" y="23">HOUSING WITH BODY</text>
<text x="67.1" y="23">- BRASS, GOLD PLATING (.000003 MIN. THICK)</text>
<text x="19.1" y="27.1">CONTACT PIN</text>
<text x="67.1" y="27.1">- BRASS</text>
<text x="86.4" y="27.1">&amp;</text>
<text x="92.9" y="27.1">BERYLLIUM COPPER, GOLD PLATING (.000005 MIN. THICK)</text>
<text x="19.1" y="31.3">INSULATOR</text>
<text x="19.1" y="35.5">NUT</text>
<text x="28.3" y="35.5">&amp; LOCK WASHER</text>
<text x="67.1" y="31.3">- PTFE, NATURAL</text>
<text x="67.5" y="35.5">- BRASS, GOLD PLATING (.000003 MIN. THICK)</text>
<text x="10.4" y="39.7">2. ELECTRICAL:</text>
<text x="311.4" y="41.1">20,5</text>
<text x="19.1" y="43.9">A. IMPEDANCE:50 OHM</text>
<text x="311.4" y="45.3">[.807]</text>
<text x="10.4" y="52.3">3. MECHANICAL:</text>
<text x="19.1" y="48.1">B. DIELECTRIC WITHSTANDING VOLTAGE: 500 VRMS. MIN.</text>
<text x="303.4" y="50.6">16,5</text>
<text x="19.1" y="56.5">A. DURABILITY:500 CYCLES MIN.</text>
<text x="303.4" y="54.8">[.650]</text>
<text x="10.4" y="64.9">4. MAX. PANEL THICKNESS 2.4mm</text>
<text x="139.3" y="62.8">8 HEX</text>
<text x="176.3" y="63.3">10,2</text>
<text x="226.7" y="60.1">5.85 ON THE FLAT</text>
<text x="293.2" y="60.1">11,4</text>
<text x="293.2" y="64.3">[.449]</text>
<text x="10.4" y="69.1">5. PACKAGING AND BARCODE LABLING PER SYMBOL REQUIREMENTS</text>
<text x="176.3" y="67.5">[.402]</text>
<text x="16.9" y="73.2">(SEE AMPHENOL 349-50728)</text>
<text x="176.3" y="80.4">6,5</text>
<text x="176.3" y="84.6">[.256]</text>
<text x="376" y="93.7">10,44</text>
<text x="365.1" y="101.9">6,35</text>
<text x="376" y="97.9">[.411]</text>
<text x="365.1" y="106.1">[.250]</text>
<text x="139.4" y="110.3">1,6</text>
<text x="248.7" y="109.3">1/4-36UNS-2A</text>
<text x="139.4" y="114.5">[.063]</text>
<text x="294.3" y="114.2">8</text>
<text x="294.3" y="118.4">[.315]</text>
<text x="365.1" y="120.1">3,94</text>
<text x="365.1" y="124.3">[.155]</text>
<text x="319.4" y="135.8">1,27</text>
<text x="319.4" y="140">[.050]</text>
<text x="257.7" y="146.1">1,5</text>
<text x="164.9" y="154.1">6,5</text>
<text x="257.7" y="150.3">[.059]</text>
<text x="266.7" y="155.9">2,54</text>
<text x="331.9" y="150.4">8</text>
<text x="331.9" y="154.6">[.315]</text>
<text x="347.5" y="150.4">SQ.</text>
<text x="164.9" y="158.3">[.256]</text>
<text x="189.7" y="157.3">4-</text>
<text x="197.9" y="157.3">1,7</text>
<text x="197.9" y="161.5">[.067]</text>
<text x="266.7" y="160.1">[.100]</text>
<text x="266" y="173.1">5,08</text>
<text x="266" y="177.3">[.200]</text>
<text x="365.1" y="174.9">4,06</text>
<text x="365.1" y="179.1">[.160]</text>
<text x="379.7" y="174.2">6,1</text>
<text x="379.7" y="178.4">[.240]</text>
<text x="139" y="199.9">6</text>
<text x="256.3" y="198.1">2,54</text>
<text x="256.3" y="202.3">[.100]</text>
<text x="139" y="204.1">[.236]</text>
<text x="230.9" y="205.8">5,08</text>
<text x="230.9" y="210">[.200]</text>
<text x="357.6" y="204">4,06</text>
<text x="357.6" y="208.2">[.160]</text>
<text x="126.8" y="215.4">MOUNTING HOLE DIM'S</text>
<text x="135.5" y="211.2">RECOMMENDED</text>
<text x="336.4" y="213.5">6,1</text>
<text x="219.7" y="220.6">PCB MOUNTING HOLES</text>
<text x="226.3" y="216.4">RECOMMENDED</text>
<text x="336.4" y="217.7">[.240]</text>
<text x="295.9" y="261.8">SHEET</text>
<text x="313.8" y="261.8">3 OF 3</text>
</g>
<g font-size="3">
<text x="330.2" y="13.5">REVISIONS</text>
<text x="269.2" y="22.7">A</text>
<text x="304.9" y="22.7">RELEASE TO MFG.</text>
<text x="366.9" y="22.7">09-May-12</text>
<text x="405.3" y="22.7">IX</text>
<text x="269.2" y="29.4">C</text>
<text x="292.4" y="27.7">HOUSING WITH BODY WAS CHANGED;</text>
<text x="369.6" y="29.4">4/2/15</text>
<text x="388.2" y="29.4">50459</text>
<text x="276.4" y="31.2">SYNC UP THE REVISION WITH CONNEX/RD-DM15031001S2</text>
<text x="308" y="231.1">ALL OTHER SHEETS ARE FOR INTERNAL USE ONLY</text>
<text x="132.7" y="237.8">MATERIAL</text>
<text x="198.9" y="237.8">DRAWN</text>
<text x="242.5" y="237.8">DATE</text>
<text x="57.8" y="240.4">6 - 30mm</text>
<text x="80" y="240.6">30 - 120mm</text>
<text x="104.2" y="240.7">ANGLES</text>
<text x="198.9" y="241.3">STAR</text>
<text x="242.5" y="241.3">01-Apr-15</text>
<text x="198.9" y="247.2">ENGINEER</text>
<text x="198.9" y="250.7">S.LI</text>
<text x="242.5" y="247.2">DATE</text>
<text x="242.5" y="250.7">09-May-12</text>
<text x="198.9" y="257">APPROVED</text>
<text x="242.5" y="257">DATE</text>
<text x="198.9" y="261.3">S.HSIEH</text>
<text x="242.5" y="261.3">01-Apr-15</text>
<text x="266.6" y="261.3">SCALE:</text>
<text x="279.4" y="261.3">4.0:1.0</text>
<text x="198.7" y="266.1">CAD FILE</text>
<text x="281.2" y="265.9">DWG SIZE</text>
<text x="320.6" y="266.1">REV</text>
<text x="132.6" y="271">FINISH</text>
</g>
<g font-size="2.5">
<text x="217.2" y="13.5">THIRD</text>
<text x="228.4" y="13.5">ANGLE</text>
<text x="239.5" y="13.5">PROJ.</text>
<text x="267.3" y="18.2">REV</text>
<text x="308.9" y="18.2">DESCRIPTION</text>
<text x="371.2" y="18.2">DATE</text>
<text x="389.9" y="18.2">ECO</text>
<text x="403.3" y="18.2">APPR</text>
</g>
<g font-size="2.3">
<text x="10.2" y="237.1">UNLESS OTHERWISE SPECIFIED, DIMENSIONS ARE IN METRIC AND TOLERANCES ARE:</text>
<text x="11.8" y="240">&lt;0.5mm</text>
<text x="30.9" y="240">0.5</text>
<text x="37.8" y="240">-</text>
<text x="41.3" y="240">6mm</text>
<text x="6.5" y="246.7">NOTICE - These drawings, specifications, or other data (1) are, and remain the</text>
<text x="6.5" y="249.4">property of Amphenol corp.</text>
<text x="45.3" y="249.4">(2) must be returned upon request; and (3) are</text>
<text x="6.5" y="252.1">confidential and not to be disclosed to any person other than those to whom</text>
<text x="6.5" y="254.7">are given by Amphenol Corp.</text>
<text x="6.5" y="257.4">other data by Amphenol Corp., or to any other person to anyone for any purpose</text>
<text x="46.7" y="254.7">the furnishing of these drawings, specifications,</text>
<text x="114.6" y="252.1">they</text>
<text x="118.9" y="254.7">or</text>
<text x="118.9" y="257.4">is</text>
<text x="132.7" y="256.4">REFERENCE</text>
<text x="6.5" y="260.1">not to be regarded by implication or otherwise in any manner licensing,</text>
<text x="6.5" y="262.7">rights to permitting such holder or any other person to manufacture, use or</text>
<text x="108.9" y="260.1">granting</text>
<text x="114.6" y="262.7">sell any</text>
<text x="139.7" y="259.1">SMA6252A9-3GT5GP-50</text>
<text x="6.5" y="265.4">product, process or design, patented or otherwise, that may in any way be</text>
<text x="6.5" y="268.1">or disclosed by said drawings, specifications, or other data.</text>
<text x="111.8" y="265.4">related to</text>
</g>
</svg>
